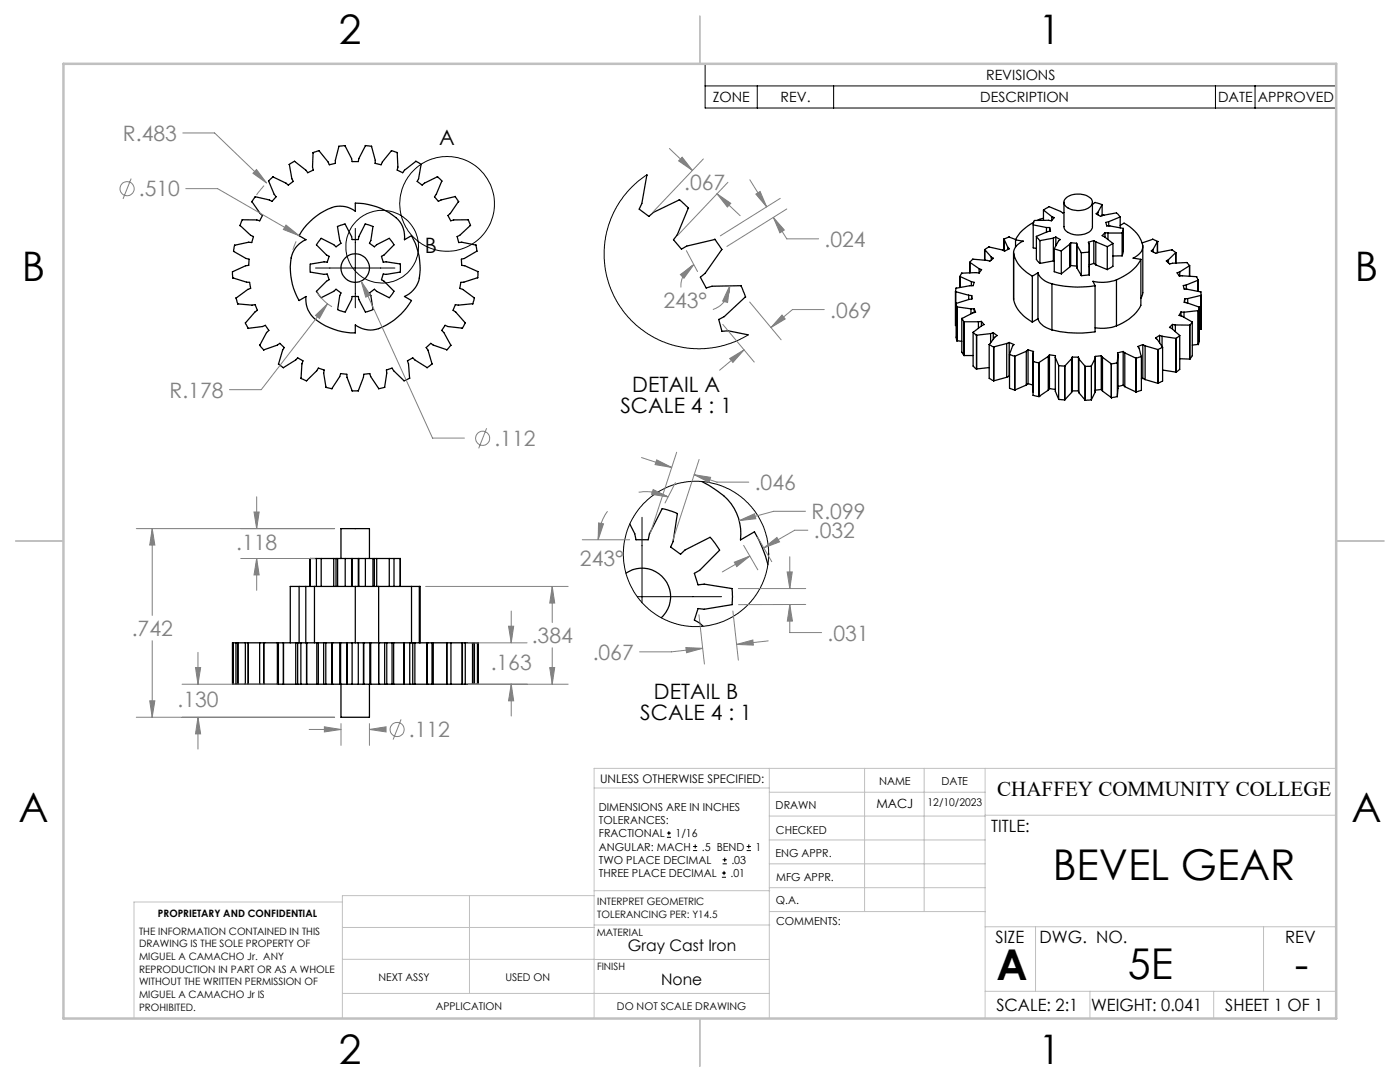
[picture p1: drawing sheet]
<svg xmlns="http://www.w3.org/2000/svg" width="279mm" height="216mm" viewBox="0 0 279 216" stroke-linecap="round" stroke-linejoin="round" font-family="sans-serif">
<g fill="none" stroke="#000" stroke-width=".25">
<path d="M57.7 32.8h.1M57.7 32.8l.5 2.9 .3 .5-1 .7-.4-.4-2.6-1.2-.9 .8 1.1 2.7 .4 .5-.8 .9-.5-.3-2.9-.7-.7 1.1 1.7 2.3 .5 .4-.6 1.1-.5-.2h-3l-.1 .4-.3 .7 2.1 2 .6 .2-.4 1.2-.6-.1-2.8 .6-.2 1.2 2.5 1.5 .6 .1-.1 1.3h-.6l-2.6 1.2v1.1l.1 .2 2.7 .8h.6l.2 1.2-.5 .2-2.4 1.7v.2l.3 1 2.9 .3 .6-.1 .5 1.1-.5 .4-1.9 2.1 .5 1.1 2.9-.3 .6-.3 .7 1-.5 .5-1.4 2.5 .8 1 2.8-1 .4-.4 .9 .9-.3 .5-.8 2.7 1 .8 2.4-1.6 .4-.4 1.1 .6-.2 .6-.3 2.9 1.2 .5 2-2 .3-.6 1.2 .4-.1 .6 .4 2.9 1.3 .3 1.5-2.5 .2-.6 1.2 .2 .1 .6 1 2.7M68.9 29.1l-1.3 .1-.7 2.8v.6l-1.2 .3-.2-.6-1.9-2.2-1.1 .3-.1 2.9 .1 .6-1.1 .6-.3-.5-2.3-1.8-1.1 .6M68.9 29.1l1.3 2.5 .1 .6h1.2l.1-.6 1.3-2.6 1.3 .2 .7 2.8v.6l1.2 .3 .2-.6 1.8-2.2 1.2 .3 .1 2.9-.1 .6 1.1 .6 .3-.5 2.3-1.8 .5 .3 .6 .3-.6 2.9-.2 .5 .9 .7 .5-.4 2.6-1.3 .9 .9-1.1 2.7-.4 .5 .8 .9 .5-.3 2.8-.7 .7 1.1-1.6 2.3-.5 .4 .6 1.1 .6-.2 2.9-.1 .4 1.2-2.1 2-.6 .2 .3 1.2 .6-.1 2.9 .6 .2 1.2-2.5 1.5-.6 .1v1.3h.6l2.7 1.2v1.2l-2.8 .9h-.6l-.2 1.2 .6 .2 2.3 1.7-.3 1.2-2.9 .3-.6-.1-.5 1.1 .5 .4 2 2.1-.6 1.1-2.9-.3-.6-.3-.6 1 .4 .5 1.4 2.5-.8 .9M68.9 29.1h.1M129.1 34.9l-1 5.7-.5 1.1 1.9 1.5 .9-.8 5.2-2.6 1.6 1.5 .2 .3-2.3 5.3-.7 .9 1.6 1.9 1.1-.6 5.6-1.4 1.4 2.1-3.4 4.7-.9 .8 1.1 2.2 1.2-.4 5.8-.1 .9 2.3-4.3 3.9-1.1 .5 .7 2.4 1.2-.1 4 .8M212.9 39.4a3.9 3.9 0 0 1 5 .5 1.37 1.37 0 0 1-1.1 1.8 3.7 3.7 0 0 1-4.4-1v-.7zM61.2 44.9a11.5 11.5 0 0 1 6.1-3.7h1.1l1.1 .2 1.4 .8v-1.7a12.2 12.2 0 0 1 8.9 3.7l.5 1 .3 1 .1 1.6 1.4-.8a12.3 12.3 0 0 1 1.3 9.6l-.6 .9-.7 .8-1.4 .9 1.4 .8a12.2 12.2 0 0 1-7.6 5.8h-1.1l-1.1-.2-1.4-.8v1.6a12.2 12.2 0 0 1-8.9-3.6l-.5-1-.4-1v-1.6l-1.4 .8a12.1 12.1 0 0 1-1.3-9.6l.5-.9 .8-.8 1.4-.9-1.4-.8zM64.1 47.6l2.5 1.2 .5 .4 1-.7-.3-.5-.5-2.8 1.6-.5 1.3 2.5 .1 .6h1.2l.1-.6 1.3-2.5 1.5 .5-.4 2.8-.3 .5 1 .7 .5-.4 2.5-1.2 .9 1.3-1.9 2-.6 .3 .4 1.1 .6-.1 2.8 .5v.2v1.4l-2.8 .5-.6-.1-.4 1.1 .6 .3 1.9 2-.8 1.2-.1 .1-2.5-1.3-.5-.4-1 .8 .3 .5 .4 2.8-1.5 .5-1.3-2.5-.1-.6h-1.2l-.1 .6-1.3 2.5-1.5-.5 .4-2.8 .3-.5-1-.8-.5 .4-2.5 1.3-1-1.3 2.1-2 .5-.3-.4-1.1-.6 .1-2.8-.5v-.4v-1.2l2.8-.5 .6 .1 .4-1.1-.5-.3-2.1-2zM190.7 58.2h.1M190.7 58.2v6.7h.1M190.7 58.2l2.6 .7"/>
<path d="M190.7 58.2v6.7M191.6 55.2h.1M191.6 55.2v2.2M191.6 55.2l2.3 1M193.3 58.9l.6 .1 .1 .7-.6 .1M193.3 58.9v.9M193.4 59.8l-2.5 .7M193.5 52.4h.1M193.5 52.4v2M193.6 52.4l1.8 1.2M193.6 52.4v2M193.9 56.2l.5 .1-.2 .7-3.4 .5-.1 .7"/>
<path d="M193.9 56.2v.8M195.4 54.5h-3.5l-.3 .7M195.4 53.6l.5 .2-.5 .7M195.4 53.6v.9M196.5 49.8h.1M196.5 49.8v2.1M196.5 49.8l1.3 1.5M197.8 51.3l.5 .2-.7 .6-3.5-.4-.6 .7M197.8 51.3v.6M200.4 47.7l.7 1.6M201.1 49.3l.3 .3-.9 .5-3.1-.8-.9 .5M201.1 49.3v.5"/>
<path d="M202.3 50.4v9.4a7.1 7.1 0 0 0 3.7 4.5M202.7 47.9l1.5 .2a2.47 2.47 0 0 0-1.4 4l1.1 1.4 2.1 1.6M202.7 47.9v1.4M202.7 47.8l-1.3-.5-1 .4v2.3M206 55.1v9.2M206.2 44.9v4.6l.6 .1M206.2 44.9l2.6 .5M206.3 44.3a8.7 8.7 0 0 0-3.6 3.6M206.8 47.2v4.6l.7 .8M206.8 47.2l.7 .8M207.2 54.4a3.6 3.6 0 0 0 2.7 2.2M207.2 54.4l-1.2 .7"/>
<path d="M207.2 54.4v9.2M207.5 48v4.6M208.2 43.5l-1.2 .5M208.2 41.9l1.2-.7 2.7 1.3 .2-.1M208.2 41.9l1.7 1.3M208.2 41.9v2.1M208.8 45.4h.7M208.8 45.4v.9M209.5 45.4l.2 .7-2.9 1.1M209.5 45.4v.7M209.9 43.2l.5 .2-.6 .7-3.4-.1-.2 .9M209.9 43.2v.8"/>
<path d="M209.9 56.6a21.1 21.1 0 0 0 8.6 .4M209.9 56.6v9.2M210.2 52.1l-2.7 .5M210.2 47.5l-2.7 .5M210.2 47.5v4.6M210.4 49.6v4.6l1.4 .4M210.4 49.6l1.4 .5M210.4 52l-.2 .1M210.7 47.3l.9 .5-.4 .3-.8 1.5M210.7 47.3l-.5 .2M210.7 47.3v1.7M211.8 50.1v4.5"/>
<path d="M212.3 40.4v4.8a2.17 2.17 0 0 0 2.2 1.6 3.2 3.2 0 0 0 3.5-1.4v-5M213.5 53.3l-1.7 1.3M213.5 48.8l-1.7 1.3M213.5 48.8v4.5M213.7 53l-.2 .3M213.7 53l1.2 .1v.3M213.7 48.4l1.2 .1M213.7 48.4l-.2 .4M213.7 48.4v4.6M214.9 48.5v.4l.9 1.5M214.9 48.5v4.9M214.9 53.4l.9 1.6"/>
<path d="M215.8 50.4v4.6M217.4 50.3l-1.6 .1M218 40.8l.5-.4 1.5 .4M218.3 48l-1.1 .3 .2 .3v6.3l-1.6 .1M218.3 52.6l-.9 .2M218.3 52.6l.4 .2M218.3 48l.4 .3M218.3 48v4.6M218.5 57v9.2a22.9 22.9 0 0 1-8.6-.4M218.7 52.8l2.3 1M218.7 48.3l2.3 .9M218.7 48.3v4.5"/>
<path d="M219.1 42.4l-.3 .3 .8 .5 3.2-.7 .8 .8M219.1 42.4v.5M220 42.9h.3M220 40.8l-.9 1.6M220 40.8v2.2M220.5 46.4l.6 .1M220.5 46.4l-.5 .6 2.1 1.6M220.5 46.4v.9M221 49.2v4.6M221.1 46.5h2.8M221.1 46.5v1.3M221.3 44.2l-.6 .2 .2 .7 3.3 .5"/>
<path d="M221.3 44.2v.9M222.1 48.6v4.5l-1.1 .7M222.1 48.6l-1.1 .6M222.8 55.8a8.2 8.2 0 0 1-4.7 .3l.4 .9M222.8 55.8v9.2M223.6 45l.7-.5a6.6 6.6 0 0 1 3.8 4.8 3 3 0 0 1-2 2.2l1.6 .3M223.6 43.3l-2.3 .9M223.6 43.3v2.2M223.9 51l-1.8 .1M223.9 46.5v4.5M224.2 45.6v4.6l-.3 .8M224.2 45.6l-.3 .9"/>
<path d="M227.7 51.8v9.1a9 9 0 0 1-4.9 4.1M227.7 51.8a9 9 0 0 1-4.9 4M228.1 49.2v9.3l-.4 1M230.1 49.8l-.3 .3 .8 .5 3.3-.8 .8 .6M230.1 49.8v.5M231 48.2l-1-.5-2.1 .8M231 48.2h.1M231 48.2l-.9 1.6M231 48.2v2.2M233.2 51.8l-.4 .3 .6 .6 3.4-.3M233.2 51.8v.7M234.6 50.4h.1"/>
<path d="M234.6 50.4l-1.4 1.4M234.6 50.4v2.1M235.4 54.3l-.5 .1 .4 .7 3.5 .1 .3 .7M235.4 54.3v.8M236.4 59.6l-.1 .7 3.1 1M236.4 59.6v.8M236.7 56.9l-.6 .1 .2 .7 3.4 .5v.7M236.7 56.9v.8M236.8 52.4h.1M236.9 52.4l.5 .6M237 59.6h-.6M237 59.6v.9"/>
<path d="M237.4 53h.1M237.4 53l-2 1.3M237.4 53v2.1M239.1 55.9h.1M239.1 55.9l-2.4 1M239.1 55.9v2.2M239.6 58.9h.1M239.6 58.9l-2.6 .7M239.6 58.9v6.8M239.7 58.9l-.1 6.8M70.3 78h1.2M70.3 78h.1"/>
<path d="M71.5 78h.1M89.1 69.8l-2.6-.9-.5-.4-.9 .9 .3 .5 .8 2.7-1 .8-2.4-1.6-.4-.4-1.1 .6 .2 .6 .3 2.9-1.2 .5-2-2-.4-.6-1.1 .4 .1 .6-.4 2.9-1.2 .3-1.6-2.5-.2-.6-1.2 .2-.1 .6-1 2.7M89.1 69.8h.1M190.8 60.5l.2 .7M190.8 60.5v6.9l.2 .6M190.8 60.5h.1M191 61.2h.1M191 61.2v6.8M191 61.2l2.8 .4M191 68l.9 .1M191 68h.1M191.9 63.5l.5 .7"/>
<path d="M191.9 63.5v6.8l.5 .6M192.4 64.2h2.9M192.4 70.9h1.8M192.4 64.2v6.7M193.8 61.6v1M194.2 66.3l.7 .6M194.2 66.3v6.8l.7 .6M194.4 61.6l.3 .7-.6 .1-2.2 1.1M194.4 61.6h-.6M194.4 61.6v.8M194.9 66.9v6.8M194.9 66.9h.1"/>
<path d="M194.9 66.9v6.7M194.9 73.6v.1M195.3 64.2v1.3M195.9 64.1l.5 .7-2.2 1.5M195.9 64.1l-.6 .1M195.9 64.1v.9M197.4 68.8l.9 .5M197.4 68.8v6.7l.9 .5M197.4 73.3l-2.5 .3M197.7 66.6l-2.8 .3M197.7 66.6v1.8M198.2 66.4l.8 .6-.4 .2-1.2 1.6"/>
<path d="M198.2 66.4l-.5 .2M198.2 66.4v1.3M198.3 69.3v6.7M198.3 76h.1M198.3 69.2v.1M198.3 69.2v6.8M200.9 68.5l-2.6 .7M200.9 68.5v6.8M200.9 75.3l-2.6 .7M201.4 68.3l1 .5-.3 .3-.6 1.6v6.8l1 .4M201.4 68.3l-.5 .2M201.4 68.3v6.8"/>
<path d="M201.4 75.1h.1M201.4 75.1l-.5 .2M201.5 70.7l1 .4M202.5 71.1h.1M202.5 71.1v6.8M204.8 70.1l-2.3 1M204.8 70.1v6.7M204.8 76.8l-2.3 1.1M205.2 69.8l1.1 .3-.2 .4M205.2 69.8l-.4 .3M205.2 69.8v6.8M205.2 76.6l.9 .2"/>
<path d="M205.2 76.6l-.4 .2M206.1 70.5l.1 1.6M206.1 70.5l.1 7.7M206.2 72.1l1.1 .3M206.2 72.1h.1M206.2 72.1v6.8l1.1 .2M207.2 63.6a3.7 3.7 0 0 0 2.7 2.2M207.2 63.6l-1.2 .7M207.3 79.1h.1M209.2 71.1l-1.9 1.3v6.7M209.2 71.1v6.8M209.2 77.9l-1.9 1.2"/>
<path d="M209.4 70.8l1.2 .2v.3M209.4 70.8l-.2 .3M209.4 70.8v6.7M209.4 77.5l1.2 .2M209.4 77.5l-.2 .4M210.6 71.3l.7 1.6M210.6 71.3v6.8l.7 1.6M211.3 73l1.2 .1M211.3 79.7l1.2 .1M211.3 72.9v6.8M212.5 73v.1M212.5 73v6.8"/>
<path d="M212.5 79.8h.1M213.9 71.6l-1.4 1.4M213.9 71.6v6.7M213.9 78.3l-1.4 1.5M214 71.3h1.2M214 71.3l-.1 .3M214 71.3v6.7M214 78h1.2M214 78l-.1 .3M215.2 71.3l.1 .3M215.2 71.3v6.7M215.2 78l.1 .4"/>
<path d="M215.3 71.6l1.3 1.5v6.8l1.2-.1M215.3 71.6v6.8M215.3 78.4l1.3 1.4M217.8 73.1h-1.2M217.8 73v6.8M218.6 71.5l-.8 1.5M219.8 71l.2 .3M219.8 71l-1.2 .1v7.1l-.8 1.6M219.8 71v6.7M219.8 77.7l-1.2 .2M219.8 77.7l.2 .3M220 71.3l1.8 1.3v6.8l1.2-.2v-6.8"/>
<path d="M220 71.3v6.7M220 78l1.8 1.3M222.8 65a8.5 8.5 0 0 1-4.3 .4M223 72.4l-1.2 .2M223.1 70.7l-.1 1.7M223.1 70.7v6.8l-.1 1.5M224.2 70.1l.3 .3M224.2 70.1l-1.2 .3 .1 .3M224.2 70.1v6.8M224.2 76.9l-1.1 .2M224.2 76.9l.3 .3M224.5 70.4l2.2 1.1"/>
<path d="M224.5 70.4v6.8M224.5 77.2l2.2 1M226.7 71.5h.1M226.7 71.5v6.7M226.7 78.2h.1M227.8 71.1l-1.1 .4M227.8 71.1v6.8l-1.1 .3M228.1 68.8v6.7M228.1 68.8l.4 .2M228.1 68.8l-1 .3 .2 .4 .5 1.6M228.1 75.5l-.3 .1M228.1 75.5l.4 .2"/>
<path d="M228.5 69l2.6 .7M228.5 69v6.7M228.5 75.7l2.6 .8M231.1 69.7h.1M231.1 69.7v6.8M231.1 76.5h.1M231.4 66.9l.5 .2M231.4 66.9l-.8 .6 .4 .2 1 1.6M231.4 66.9v1.5M231.9 67.1l2.8 .4M231.9 67.1v2.1M232 69.3l-.9 .4"/>
<path d="M232 69.3v6.7l-.9 .5M232 73.8l2.7 .5M234 64.7l.6 .1M234 64.7l-.6 .6 .5 .2 1.5 1.5M234 64.7v1M234.6 64.8l2.8 .1M234.6 64.8v1.4M234.7 67.5h.1M234.7 67.5v6.8M234.7 74.3h.1M235.4 67l-.7 .5M235.4 67v6.7l-.7 .6"/>
<path d="M235.4 71.6h2M235.7 62.3h.6M235.7 62.3l-.4 .6 .6 .2 2 1.1M235.7 62.3v.7M236.3 62.3v1M237.4 64.9v6.7M237.4 71.6h.1M237.9 64.2l-.5 .7M237.9 64.2v6.8l-.4 .6M239.1 62h.1M239.1 62l-2.8 .3M239.1 62v6.8"/>
<path d="M239.1 68.8l-1.2 .1M239.4 61.3l-.3 .7M239.4 61.3v6.8l-.3 .7M239.6 65.7l-.2 .1M140.1 96.1a14.1 14.1 0 0 1 6.4 5.3 10.5 10.5 0 0 1 1.3 6.3l2.8-1.6a25.3 25.3 0 0 1 2.6 6.6M59.7 117h-1.8v11.3M59.7 117v11.3M59.7 117h1.3M61 117h1.8M61 117v11.3M61.9 111.4v5.6M61.9 111.4h1.2"/>
<path d="M62.8 117h8.1M62.8 117v11.3M63.1 111.4h1M63.1 111.4v5.6M64.1 111.4h3.3M64.1 111.4v5.6M66.6 111.4v5.6M67.1 111.4v5.6M67.4 111.4h1.5M67.4 111.4v5.6M68.1 111.4v-5.9h5.6v5.9M68.9 111.4v5.6"/>
<path d="M68.9 111.4h4M70.2 111.4v5.6M70.3 111.4v5.6M70.9 117h4.7M70.9 117v11.3M71.5 111.4v5.6M71.6 111.4v5.6M72.9 111.4h1.5M72.9 111.4v5.6M74.4 111.4h3.3M74.4 111.4v5.6M74.7 111.4v5.6"/>
<path d="M75.2 111.4v5.6M75.6 117h6.5M75.6 117v19.5M77.7 111.4h.9M77.7 111.4v5.6M78.6 111.4h1.3v5.6M78.6 111.4v5.6M79.9 111.4v5.6M82.1 117h1.6M82.1 117v11.3M83.7 117h.2v11.3M83.7 117v11.3"/>
<path d="M124.9 114.4a5.7 5.7 0 0 1 7.7 1.1 5.7 5.7 0 0 1-.6 7.8M125.7 104.6l1 1.9 .2 1.2h2.5l.2-1.2 2.6-5 .3 .1 2.7 .9-.9 5.6-.5 1 2 1.5 .9-.9 5-2.5 1 1.2 .9 1.4-4 4-1 .6 .7 2.3 1.2-.1 5.6 .8v3.2l-5.6 1-1.2-.2-.7 2.3 1 .6 .7 .7M46.5 128.3v8.2M46.5 136.5h.6M46.5 128.3h.6M47.1 136.5h.3M47.1 128.3h.3M47.1 128.3v8.2M47.4 136.5h1.6M47.4 128.3h1.6M47.4 128.3v8.2M47.5 128.3v8.2"/>
<path d="M49 136.5h.5M49 128.3h.5M49 128.3v8.2M49.5 136.5h2.3M49.5 128.3h2.3M49.5 128.3v8.2M51.8 136.5h.8M51.8 128.3h.8M51.8 128.3v8.2M52.6 136.5h.1M52.6 128.3h.1M52.6 136.5h3"/>
<path d="M52.6 128.3h3M52.6 128.3v8.2M55.4 128.3v8.2M55.6 136.5h1M55.6 128.3h1M55.6 128.3v8.2M56.6 136.5h3.4M56.6 128.3h3.4M56.6 128.3v8.2M59 128.3v8.2M59.4 128.3v8.2M60 136.5h1.2"/>
<path d="M60 128.3h1.2M60 128.3v8.2M61.2 136.5h3.8M61.2 128.3h3.8M61.2 128.3v8.2M63.2 128.3v8.2M63.5 128.3v8.2M64.6 128.3v8.2M65 136.5h1.3M65 128.3h1.3M65 128.3v8.2M66.3 136.5h.1"/>
<path d="M66.3 128.3h.1M66.3 136.5h4M66.3 128.3h4M66.3 128.3v8.2M67.8 128.3v8.2M68 128.3v8.2M68.1 136.5v6.6h5.6v-6.6M69.2 128.3v8.2M69.3 128.3v8.2M70.3 136.5h1.2M70.3 128.3h1.2M70.3 128.3v8.2"/>
<path d="M71.5 128.3v8.2M71.5 136.5h4.1M71.5 128.3h4.1M72.5 128.3v8.2M72.6 128.3v8.2M73.8 128.3v8.2M74 128.3v8.2M75.6 136.5h.1M75.6 128.3h.1M75.6 136.5h1.2M75.6 128.3h1.2M76.8 136.5h3.8"/>
<path d="M76.8 128.3h3.8M76.8 128.3v8.2M77.2 128.3v8.2M78.2 128.3v8.2M78.6 128.3v8.2M80.6 128.3v8.2M80.6 136.5h1.2M80.6 128.3h1.2M81.8 136.5h3.4M81.8 128.3h3.4M81.8 128.3v8.2M82.4 128.3v8.2"/>
<path d="M82.8 128.3v8.2M85.2 136.5h1M85.2 128.3h1M85.2 136.5h.1M85.2 128.3h.1M85.2 128.3v8.2M86.2 136.5h3M86.2 128.3h3M86.2 128.3v8.2M86.5 128.3v8.2M89.1 128.3v8.2M89.2 136.5h.8"/>
<path d="M89.2 128.3h.8M90 136.5h2.3M90 128.3h2.3M90 128.3v8.2M92.2 128.3v8.2M92.3 136.5h.6M92.3 128.3h.6M92.3 128.3v8.2M92.9 136.5h1.5M92.9 128.3h1.5M92.9 128.3v8.2M94.3 128.3v8.2"/>
<path d="M94.4 136.5h.3M94.4 128.3h.3M94.4 128.3v8.2M94.7 136.5h.7M94.7 128.3h.7M94.7 128.3v8.2M95.3 128.3v8.2M95.4 128.3v8.2"/>
<circle cx="70.9" cy="53.5" r="2.84"/>
</g>
<g fill="none" stroke="#000" stroke-width=".2">
<path d="M140.7 12.7h126v8.9h-126zM140.7 17.1h126M151.1 17.1v4.5M166.4 17.1v4.5M242.6 17.1v4.5M250.5 17.1v4.5M129.1 34.9l-2.7 2.1-2.1 2.4-1.9 3.1-1.3 3.6-.5 3.6v1.9l.2 2.1 1 3.9 1.6 3.1 1.9 2.5 2.7 2.5 1.4 1 1.9 1.1 3.5 1.2 3.6 .6 3.6-.2 1.9-.3 2-.6 1.8-.8 1.6-.9M63 53.5h15.8M70.9 45.6v15.8M127.2 119.1h16.8M128.1 103.2v17.1M133.1 167.1h.8"/>
<path d="M133.1 166.2h.8M133.5 165.8v.9M138.3 169.7h.8M138.3 168.9h.8M138.7 168.5v.8M144.1 175h.8M144.1 174.2h.8M144.2 172.4h.9M144.2 171.6h.9M144.5 173.8v.8M144.6 171.1v.9M149 169.7h.9"/>
<path d="M149 168.9h.9M149.4 168.5v.8"/>
<circle cx="76.3" cy="49.2" r="7.3"/>
<circle cx="89.2" cy="40.7" r="9.5"/>
<circle cx="138.9" cy="110.5" r="14.5"/>
</g>
<g fill="none" stroke="#808080" stroke-width=".2">
<path d="M26.2 35.6l-1.6 4.1M36.5 26.5h6.3l10.4 10M37.1 37.6h6.3l16.3 9.4M51.2 33.8l2 2.7-2.7-1.9zM52.7 37l-1.5 1.9M133.6 29.6l4.6 4.4M136.1 31.4l2.1 2.6-2.8-1.9zM140.4 31.7l-10 10.6M143.1 38.7l2.7 1.9-.6 .7zM143.1 38.7l4.6 4.3M145.3 36.4l-10 10.5M149.6 35.9l3.4 5.4"/>
<path d="M150.8 38.7l.9-.5 1.3 3.1zM155.7 39.6l-11.9 7.5M57.1 44.9l2.6 2.1-3.1-1.2zM59.1 48.2l-.6 1.7M63.3 58.4a8.9 8.9 0 0 0 3 2.8M72.1 56.1l1.8 2.8-.9 .4zM72.1 56.1l14.2 31.3h6.4M135.8 54.8l2.7-2-2 2.7zM137 50l2.2 4.2M138.5 52.8a4.9 4.9 0 0 0-2.6 4.6M145.6 57l-.4 3.4-1-.3zM145.6 57a4.9 4.9 0 0 1-3.3 4.8"/>
<path d="M154.3 43.4l2.2 2.5-.9 .6zM154.3 43.4l2.7 4.3h6.4M157 41.7l-11.9 7.5M63 62.9l2.4-2.3-1.7 2.9zM65.4 60.6l-13.3 17.2h-6.3M144.3 64.7l6.2 7.5M145.6 71.5l2.9-1.7-2.2 2.5zM148.5 69.8l-4.9 4.1M149.6 60.3l6.3 7.5M156.1 62.9l.6 .7-2.9 1.8zM164.5 61.8h-6.3l-4.4 3.6M51.2 99.1v6.4"/>
<path d="M97.1 85.4l-1.6 4.1M127.5 98.2a9.5 9.5 0 0 1 5.8 1M128 91.3l6.1 2M130.4 97.7l2.9 1.5-3.3-.6zM131.1 91.8l3 1.5-3.4-.6zM134.8 96.3l-2.1 4.1M135 90.2l-5.2 16.3M138.5 94.7l4.6 1.5h6.3M138.5 94.7l3.3 .5-.3 1zM139.5 91.7l-5.3 16.2M27.2 105.5h39.6M30.4 105.5l.5 3.3h-1z"/>
<path d="M30.4 105.5v17.3M48 111.4h14.8M50.7 102.2h1l-.5 3.3zM51.2 111.4l.5 3.3h-1zM51.2 111.4v6.4M84.9 117h28.5M110.2 117l.5 3.3h-1zM110.2 117v7.2M116.2 107.7h9.5M119.5 104.4l.9 .1-1 3.2zM121.2 102a9.7 9.7 0 0 0-1.8 5.7M146.5 112.2l3.1-1.3-2.6 2.2z"/>
<path d="M147.4 117.4h13.4M147.5 103.9l3.1-1.4 .2 1zM148.4 108.8l2.8 4.9M149.6 110.9l-5.5 3.2M151.2 107.2l2.8 4.9M152.4 109.3l2.6-2.1 .6 .9zM157.1 114.1h1l-.5 3.3zM157.6 111.1v6.3M160.8 102h-6.4l-6.9 1.9M161.2 105.8h-2.6l-6.2 3.5M29.9 139.8h1l-.5 3.3zM30.4 127.8v15.3"/>
<path d="M36.3 136.5h19M39 133.2h1l-.5 3.3zM39.5 130.2v6.3M93.5 128.3h11.7M93.5 136.5h19.9M101.5 125h1l-.5 3.3zM102 136.5l.5 3.3h-1zM102 121.9v6.4M102 136.5v6.4M109.7 133.2h1l-.5 3.3zM110.2 129.3v7.2M136.9 129.2l3.3 .2-3.2 .8z"/>
<path d="M139.5 122.7l1.1 9.8M140.2 129.4l-6.2 .7h-6.4M146.3 121.9l1.1 9.8M147 128.6l3.2-.9 .2 1zM153.3 127.9l-6.3 .7M157.6 120.6v5.6h6.4M157.6 120.6l.6 3.3h-1.1zM160.8 120.6h-13.4M27.2 143.1h39.6M39.5 143.1l.5 3.3h-1zM39.5 143.1v6.4M61.7 145.6h6.4"/>
<path d="M64.7 145l3.4 .6-3.4 .4zM68.1 144.4v4.3M73.7 145.6l3.3-.6v1zM73.7 144.4v4.3M73.7 145.6h1.9M80 143.5l-1.5 4.1"/>
<circle cx="25.4" cy="37.6" r="1.41"/>
<circle cx="96.3" cy="87.5" r="1.4"/>
<circle cx="79.3" cy="145.6" r="1.41"/>
</g>
<g fill="none" stroke="#c0c0c0" stroke-width=".2">
<path d="M118.6 157.2h34.9M153.5 153.3v49.9M153.5 158.1h43.1M172.5 153.3v28.6M184.4 153.3v28.6M196.6 153.3v49.9M266.7 153.3h-148.1v49.9M68.3 180h-41.6v23.2M93.7 178.7v19.5M118.6 178.7h-50.3v24.5M118.6 177.7h35M153.5 167.6h43.1"/>
<path d="M153.5 162.8h43.1M153.5 172.4h43.1M153.5 177.1h43.1M196.6 162.7h70.1M68.3 198.2h85.2M68.3 191.4l85.2 .1M68.3 185.1h50.3M118.6 184.6h35M153.6 181.9h43M196.6 197.8h70.1M196.6 184.9h70.1M206.7 184.9v12.9"/>
<path d="M217.5 197.8v5.4M242.2 197.8v5.4M252.2 184.9v12.9"/>
</g>
<path d="M139.7 3.2v9.5M3.1 107.9h9.6M266.7 107.9h9.5M139.7 203.2v9.6" fill="none" stroke="#c0c0c0" stroke-width=".25"/>
<path d="M12.7 12.7h254v190.5h-254z" fill="none" stroke="#c0c0c0" stroke-width=".5"/>
<path d="M30.4 105.5l.5 3.3h-1zM29.9 139.8h1l-.5 3.3zM64.7 145l3.4 .6-3.4 .4zM73.7 145.6l3.3-.6v1zM50.7 102.2h1l-.5 3.3zM51.2 111.4l.5 3.3h-1zM101.5 125h1l-.5 3.3zM102 136.5l.5 3.3h-1zM109.7 133.2h1l-.5 3.3zM110.2 117l.5 3.3h-1zM39.5 143.1l.5 3.3h-1zM39 133.2h1l-.5 3.3zM72.1 56.1l.9 3.2 .9-.4zM57.1 44.9l-.5 .9 3.1 1.2zM63 62.9l.7 .6 1.7-2.9zM51.2 33.8l-.7 .8 2.7 1.9zM136.1 31.4l2.1 2.6-2.8-1.9zM143.1 38.7l2.7 1.9-.6 .7zM150.8 38.7l.9-.5 1.3 3.1zM154.3 43.4l2.2 2.5-.9 .6zM145.6 57l-.4 3.4-1-.3zM135.8 54.8l2.7-2-2 2.7zM145.6 71.5l2.9-1.7-2.2 2.5zM156.1 62.9l.6 .7-2.9 1.8zM131.1 91.8l3 1.5-3.4-.6zM138.5 94.7l3.3 .5-.3 1zM147.5 103.9l3.3-.4-.2-1zM146.5 112.2l3.1-1.3-2.6 2.2zM152.4 109.3l2.6-2.1 .6 .9zM157.1 114.1h1l-.5 3.3zM157.6 120.6l.6 3.3h-1.1zM136.9 129.2l3.3 .2-3.2 .8zM147 128.6l3.2-.9 .2 1zM130.4 97.7l2.9 1.5-3.3-.6zM119.5 104.4l.9 .1-1 3.2z" fill="#808080"/>
<g font-size="8.5">
<text x="210.1" y="175.5">BEVEL GEAR</text>
<text x="198.9" y="195.5">A</text>
<text x="225.1" y="195.4">5E</text>
<text x="258.4" y="195.4">-</text>
</g>
<g font-size="8.1">
<text x="67.6" y="8.9">2</text>
<text x="207.3" y="8.9">1</text>
<text x="4.4" y="56.2">B</text>
<text x="270.4" y="56.2">B</text>
<text x="3.7" y="164.1">A</text>
<text x="269.7" y="164.1">A</text>
<text x="67.6" y="212.4">2</text>
<text x="207.3" y="212.4">1</text>
</g>
<g font-size="4.2" fill="#808080">
<text x="24.5" y="28.1">R.483</text>
<text x="27.7" y="39.2">.510</text>
<text x="136.6" y="37.9">.067</text>
<text x="164.6" y="49.2">.024</text>
<text x="132.4" y="61.5">243°</text>
<text x="165.7" y="63.4">.069</text>
<text x="33.8" y="79.3">R.178</text>
<text x="98.7" y="89">.112</text>
<text x="150.6" y="97.8">.046</text>
<text x="162" y="103.6">R.099</text>
<text x="162.4" y="107.4">.032</text>
<text x="47.1" y="109.7">.118</text>
<text x="115.7" y="112.8">243°</text>
<text x="26.3" y="126.9">.742</text>
<text x="106.1" y="128.3">.384</text>
<text x="118.3" y="131.6">.067</text>
<text x="165.2" y="127.8">.031</text>
<text x="97.9" y="133.7">.163</text>
<text x="35.4" y="141">.130</text>
<text x="81.6" y="147.1">.112</text>
</g>
<g font-size="4.2">
<text x="87.7" y="29">A</text>
<text x="84.8" y="50.4">B</text>
<text x="123.8" y="82.4">SCALE 4 : 1</text>
<text x="126.2" y="78.2">DETAIL A</text>
<text x="127.8" y="143.6">SCALE 4 : 1</text>
<text x="130.5" y="139.4">DETAIL B</text>
<text x="199" y="158.7">CHAFFEY COMMUNITY COLLEGE</text>
</g>
<g font-size="3.4">
<text x="197.8" y="166">TITLE:</text>
<text x="198.7" y="188.1">SIZE</text>
<text x="207.5" y="188.1">DWG. NO.</text>
<text x="256.5" y="188.2">REV</text>
<text x="198.8" y="201.7">SCALE: 2:1</text>
<text x="217.7" y="201.8">WEIGHT: 0.041</text>
<text x="244.5" y="201.7">SHEET 1 OF 1</text>
</g>
<g font-size="3.2">
<text x="125.3" y="189.8">Gray Cast Iron</text>
<text x="132" y="196.6">None</text>
</g>
<g font-size="2.8">
<text x="196.8" y="16">REVISIONS</text>
<text x="142.2" y="20.4">ZONE</text>
<text x="155.8" y="20.4">REV.</text>
<text x="195.6" y="20.4">DESCRIPTION</text>
<text x="243.1" y="20.4">DATE</text>
<text x="251" y="20.4">APPROVED</text>
</g>
<text font-size="2.5" x="174.9" y="161.3">MACJ</text>
<text font-size="2.4" x="119.8" y="156.2">UNLESS OTHERWISE SPECIFIED:</text>
<g font-size="2.2">
<text x="119.5" y="161.8">DIMENSIONS ARE IN INCHES</text>
<text x="154.8" y="161.4">DRAWN</text>
<text x="175.4" y="156.6">NAME</text>
<text x="187.9" y="156.7">DATE</text>
<text x="119.5" y="164.4">TOLERANCES:</text>
<text x="119.5" y="167.1">FRACTIONAL</text>
<text x="134.8" y="167.1">1/16</text>
<text x="154.9" y="166.3">CHECKED</text>
<text x="119.5" y="172.4">TWO PLACE DECIMAL</text>
<text x="119.5" y="169.7">ANGULAR: MACH</text>
<text x="140.1" y="169.7">.5 BEND</text>
<text x="146" y="172.4">.03</text>
<text x="150.8" y="169.7">1</text>
<text x="154.8" y="171">ENG APPR.</text>
<text x="119.5" y="175">THREE PLACE DECIMAL</text>
<text x="145.8" y="175">.01</text>
<text x="154.9" y="175.7">MFG APPR.</text>
<text x="154.9" y="180.4">Q.A.</text>
<text x="154.9" y="184.6">COMMENTS:</text>
</g>
<g font-size="2.1">
<text x="185.1" y="160.7">12/10/2023</text>
<text x="75.5" y="195.7">NEXT ASSY</text>
<text x="100.9" y="195.7">USED ON</text>
<text x="86.9" y="201.5">APPLICATION</text>
<text x="123.1" y="201.6">DO NOT SCALE DRAWING</text>
</g>
<g font-size="2">
<text x="31.5" y="182.9">PROPRIETARY AND CONFIDENTIAL</text>
<text x="119.2" y="180.6">INTERPRET GEOMETRIC</text>
<text x="119.2" y="183.1">TOLERANCING PER: Y14.5</text>
<text x="27.8" y="186.5">THE INFORMATION CONTAINED IN THIS</text>
<text x="27.8" y="189">DRAWING IS THE SOLE PROPERTY OF</text>
<text x="27.8" y="191.6">MIGUEL A CAMACHO Jr. ANY</text>
<text x="119.1" y="186.7">MATERIAL</text>
<text x="27.8" y="194.1">REPRODUCTION IN PART OR AS A WHOLE</text>
<text x="27.8" y="196.6">WITHOUT THE WRITTEN PERMISSION OF</text>
<text x="119.1" y="193.5">FINISH</text>
<text x="27.8" y="199.1">MIGUEL A CAMACHO Jr IS</text>
<text x="27.8" y="201.7">PROHIBITED.</text>
</g>
</svg>
